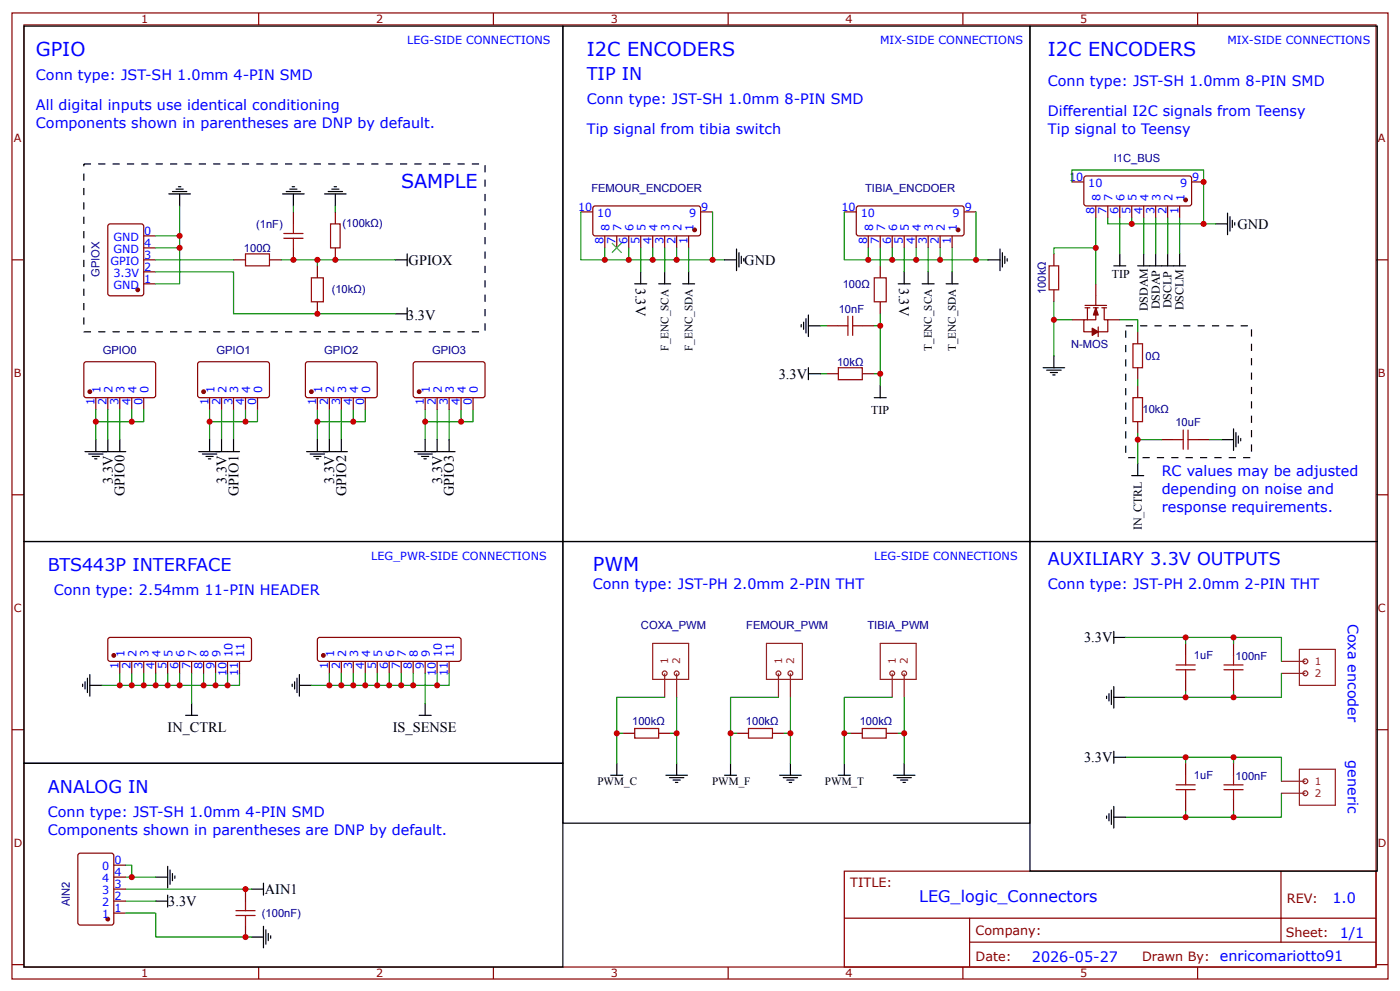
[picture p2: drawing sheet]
<svg xmlns="http://www.w3.org/2000/svg" width="309mm" height="219mm" viewBox="0 0 309 219" stroke-linecap="round" stroke-linejoin="round" font-family="sans-serif">
<g fill="none" stroke="#800" stroke-width=".26">
<path d="M2.6 2.9h304.1v213.2h-304.1zM5.3 5.5h298.7v208h-298.7zM57.1 2.9v2.6M109 2.9v2.6M160.9 2.9v2.6M212.7 2.9v2.6M264.6 2.9v2.6M239.5 39.1l.5-.3h22.7l.5 .3 .1 .3v5.5l-.3 .5-.3 .1h-22.7l-.3-.1-.3-.5zM2.6 57.4h2.7M24.1 49.5l7.1-.1 .5 .3v15.1l-.2 .4-7.2 .1-.4-.3-.1-15zM31.7 57.4h2.7M31.7 54.7h2.7"/>
<path d="M31.7 52.1h2.7M51.6 57.4h2.6M59.5 57.4h2.7M64.8 46.8v2.6M64.8 54.7v2.7M70.1 58.7v2.6M74.1 46.8v2.6M74.1 54.7v2.7M128.3 46.8h2.7M131 45.7l.5-.2h22.8h.2l.3 .5v5.5l-.3 .5-.2 .1h-22.8l-.3-.1-.2-.5zM133.6 52.1v2.6M136.3 52.1v2.6"/>
<path d="M138.9 52.1v2.6M141.6 52.1v2.6M144.2 52.1v2.6M146.8 52.1v2.6M149.5 52.1v2.6M152.1 52.1v2.6M154.8 46.8h2.6M186.5 46.8h2.7M189.2 45.7l.5-.2h22.8l.4 .2 .1 .3v5.5l-.3 .5-.2 .1h-22.8l-.3-.1-.2-.5zM191.8 52.1v2.6M194.5 52.1v2.6M194.5 58.7v2.6"/>
<path d="M197.1 52.1v2.6M199.8 52.1v2.6M202.4 52.1v2.6M205.1 52.1v2.6M207.7 52.1v2.6M210.3 52.1v2.6M213 46.8h2.6M232.8 56v2.7M236.8 40.2h2.6M242.1 45.5v2.6M244.7 45.5v2.6M247.4 45.5v2.6"/>
<path d="M250 45.5v2.6M252.7 45.5v2.6M255.3 45.5v2.6M258 45.5v2.6M260.6 45.5v2.6M263.3 40.2h2.6M304 57.4h2.7M31.7 62.7h2.7M31.7 60h2.7M43.9 79.9h15.4l.2 .5v7.1l-.5 .3-15.1-.1-.2-.4v-6.9zM67.7 79.9h15.4l.2 .5v7.1l-.5 .3-15.1-.1-.2-.4v-6.9zM70.1 66.6v2.7"/>
<path d="M182.6 71.9h2.6M190.5 71.9h2.6M194.5 66.6v2.7M232.8 64v2.6M236.8 70.6h2.6M239.7 67.4h4.8M239.7 67.9h1.1M240.2 67.9v2.7M241.6 67.9h1M242.1 67.9v2.7h-2.7v2.6h1.9M242.1 62.7v4.7M242.6 72.2v2.1"/>
<path d="M243.4 67.9h1.1M243.9 67.9v2.7h.8v2.6h-2.1M244.7 70.6h2.7M251.4 73.2v2.7M18.6 80.1l.4-.2h15.1l.3 .5-.1 7.1-.4 .3-15.1-.1-.3-.4zM21.2 87.8v2.6M23.8 87.8v2.6M26.5 87.8v2.6M29.1 87.8v2.6M31.7 87.8v2.6M46.3 87.8v2.6M48.9 87.8v2.6"/>
<path d="M51.6 87.8v2.6M54.2 87.8v2.6M56.9 87.8v2.6M70.1 87.8v2.6M72.8 87.8v2.6M75.4 87.8v2.6M78.1 87.8v2.6M80.7 87.8v2.6M91.4 80.1l.4-.2h15.1l.3 .5-.1 7.1-.5 .3-15.1-.1-.2-.4zM93.9 87.8v2.6M96.6 87.8v2.6M99.2 87.8v2.6"/>
<path d="M101.9 87.8v2.6M104.5 87.8v2.6M182.6 82.5h2.6M190.5 82.5h2.6M251.4 81.2v2.6M251.4 85.1v2.7M251.4 93.1v2.6M256.6 97h2.7M264.6 97h2.6M2.6 109.2h2.7M304 109.2h2.7M24.1 140.8l30.9-.1 .5 .3 .1 .2v4.3l-.3 .4-.3 .1h-30.7l-.2-.1-.3-.4v-4.3z"/>
<path d="M26.5 146v2.6M29.1 146v2.6M31.7 146v2.6M34.4 146v2.6M37 146v2.6M39.7 146v2.6M42.3 146v2.6M45 146v2.6M47.6 146v2.6M50.3 146v2.6M52.9 146v2.6M70.2 141l.4-.3h30.7l.5 .3 .1 .2v4.3l-.3 .4-.3 .1h-30.7l-.2-.1-.3-.4z"/>
<path d="M72.8 146v2.6M75.4 146v2.6M78.1 146v2.6M80.7 146v2.6M83.3 146v2.6M86 146v2.6M88.6 146v2.6M91.3 146v2.6M93.9 146v2.6M96.6 146v2.6M99.2 146v2.6M261.9 142v2.7"/>
<path d="M261.9 150v2.6M272.5 142v2.7M272.5 150v2.6M2.6 161.1h2.7M137.6 161.9h2.6M145.5 161.9h2.7M162.7 161.9h2.7M170.7 161.9h2.6M187.9 161.9h2.6M195.8 161.9h2.6M261.9 168.5v2.6M261.9 176.4v2.7"/>
<path d="M272.5 168.5v2.6M272.5 176.4v2.7M304 161.1h2.7M17.5 188.4l7.1-.1 .5 .3v15.1l-.2 .4-7.2 .1-.4-.3-.1-15zM25.1 198.9h2.7M25.1 196.3h2.7M25.1 193.6h2.7M25.1 191h2.7M54.2 196.3v2.6M186.5 192.3h117.5v21.2h-117.5zM283 192.3v15.7M2.6 212.9h2.7"/>
<path d="M25.1 201.6h2.7M54.2 204.2v2.7M57.1 213.5v2.6M109 213.5v2.6M160.9 213.5v2.6M186.6 202.7h117.3M212.7 213.5v2.6M214.2 208h89.7M214.2 202.7v10.6M264.6 213.5v2.6M304 212.9h2.7"/>
</g>
<g fill="#800" stroke="#800" stroke-width=".26">
<path d="M242.1 67.9l.5 1.6h-1z"/>
<path d="M241.3 72.4l1.3 .8-1.3 .8z"/>
<circle cx="211.7" cy="50.7" r=".4"/>
<circle cx="261.9" cy="44.1" r=".4"/>
<circle cx="153.5" cy="50.7" r=".4"/>
<circle cx="19.8" cy="86.5" r=".4"/>
<circle cx="30.4" cy="64" r=".4"/>
<circle cx="23.8" cy="202.9" r=".4"/>
<circle cx="25.1" cy="144.7" r=".4"/>
<circle cx="71.4" cy="144.7" r=".4"/>
<circle cx="45" cy="86.5" r=".4"/>
<circle cx="68.8" cy="86.5" r=".4"/>
<circle cx="92.6" cy="86.5" r=".4"/>
</g>
<g fill="none" stroke="#000" stroke-width=".26">
<path d="M5.3 5.8h119.1v113.7h-119.1zM124.4 5.8h103.1v113.7h-103.1zM227.5 5.8h76.8v113.7h-76.8zM37.3 42.8h4.8M38.1 42.3h3.2M38.9 41.8h1.6M39.4 41.2h.6M39.7 42.8v2.7M62.4 42.8h4.8M63.2 42.3h3.2M64 41.8h1.6M64.6 41.2h.5"/>
<path d="M64.8 42.8v2.7M71.7 42.8h4.8M72.5 42.3h3.2M73.3 41.8h1.6M73.8 41.2h.5M74.1 42.8v2.7M87.3 57.4h2.7M90 56v2.7M160.1 57.4h2.6M162.7 55v4.7M163.2 55.8v3.1M163.8 56.6v1.6"/>
<path d="M164.3 57.1v.5M218.3 57.4h2.6M220.9 55v4.7M221.5 55.8v3.1M222 56.6v1.6M222.5 57.1v.5M246.1 58.7h2.6M247.4 56v2.7M251.4 58.7h10.5M252.7 56v2.7M255.3 56v2.7M258 56v2.7"/>
<path d="M260.6 56v2.7M268.6 49.4h2.6M271.2 47v4.8M271.7 47.8v3.2M272.3 48.6v1.6M272.8 49.2v.5M87.3 69.3h2.7M90 67.9v2.7M140.2 62.7h2.7M141.6 60v2.7M145.5 62.7h2.7M146.8 60v2.7"/>
<path d="M150.8 62.7h2.7M152.1 60v2.7M177 71.6v.6M177.5 71.1v1.6M178.1 70.3v3.2M178.6 69.5v4.8M178.6 71.9h2.6M198.4 62.7h2.7M199.8 60v2.7M203.7 62.7h2.7M205.1 60v2.7M209 62.7h2.7"/>
<path d="M210.3 60v2.7M232.8 78.5v2.7M18.8 99.7h9M21.2 97v2.7M23.8 97v2.7M26.5 97v2.7M43.9 99.7h9M46.3 97v2.7M48.9 97v2.7M51.6 97v2.7M67.7 99.7h9M70.1 97v2.7"/>
<path d="M72.8 97v2.7M75.4 97v2.7M91.5 99.7h9M93.9 97v2.7M96.6 97v2.7M99.2 97v2.7M178.6 82.5h2.6M178.6 81.2v2.6M193.1 87.8h2.7M194.5 85.1v2.7M230.5 81.2h4.7M231.2 81.7h3.2"/>
<path d="M232 82.2h1.6M232.6 82.8h.5M269.9 97h2.6M272.5 94.7v4.7M273 95.5v3.1M273.6 96.3v1.5M274.1 96.8v.5M5.3 119.5h119.1v49h-119.1zM19.6 100.2h3.2M20.4 100.8h1.6M20.9 101.3h.5M44.7 100.2h3.2"/>
<path d="M45.5 100.8h1.6M46 101.3h.6M68.5 100.2h3.2M69.3 100.8h1.6M69.8 101.3h.6M92.3 100.2h3.2M93.1 100.8h1.6M93.7 101.3h.5M124.4 119.5h103.1v62.2h-103.1zM227.5 119.5h76.8v72.8h-76.8zM250 105h2.7M251.4 102.3v2.7"/>
<path d="M246.1 139.4v2.6M18.3 151v.6M18.8 150.5v1.6M19.3 149.7v3.2M19.8 151.3h2.7M19.8 148.9v4.8M41 157.9h2.7M42.3 155.3v2.6M64.6 151v.6M65.1 150.5v1.6M65.6 149.7v3.2M66.1 151.3h2.7"/>
<path d="M66.1 148.9v4.8M92.6 157.9h2.6M93.9 155.3v2.6M244.5 153.7v.5M245 153.1v1.6M245.5 152.3v3.2M246.1 140.7h2.6M246.1 151.6v4.7M246.1 153.9h2.6M5.3 168.5h119.1v45h-119.1zM134.9 171.1h2.7M136.3 168.5v2.6"/>
<path d="M147.1 171.1h4.8M147.9 171.7h3.2M148.7 172.2h1.6M149.2 172.7h.6M149.5 168.5v2.6M160.1 171.1h2.6M161.4 168.5v2.6M172.2 171.1h4.8M173 171.7h3.2M173.8 172.2h1.6M174.4 172.7h.5M174.6 168.5v2.6"/>
<path d="M185.2 171.1h2.7M186.5 168.5v2.6M197.4 171.1h4.7M198.2 171.7h3.1M199 172.2h1.6M199.5 172.7h.5M199.8 168.5v2.6M245 179.6v1.6M245.5 178.8v3.2M246.1 165.8v2.7M246.1 178v4.8M246.1 167.2h2.6"/>
<path d="M34.4 193.6h2.6M34.4 198.9h2.6M37 191.2v4.8M37 197.6v2.6M37.6 192v3.2M38.1 192.8v1.6M38.6 193.4v.5M55.6 196.3h2.6M58.2 194.9v2.7M244.5 180.1v.6M246.1 180.4h2.6M55.6 206.9h2.6"/>
<path d="M58.2 204.5v4.7M58.7 205.3v3.1M59.3 206.1v1.5M59.8 206.6v.5"/>
</g>
<g fill="none" stroke="#080" stroke-width=".26">
<path d="M34.4 57.4h17.2M34.4 52.1h5.3M34.4 54.7h5.3M39.7 45.5v17.2h-5.3M62.2 57.4h25.1M64.8 45.5v1.3M70.1 57.4v1.3M74.1 45.5v1.3M128.3 46.8v10.6h5.3M133.6 54.7v2.7h26.5M138.9 54.7v2.7M141.6 54.7v5.3"/>
<path d="M144.2 54.7v2.7M146.8 54.7v5.3M149.5 54.7v2.7M152.1 54.7v5.3M157.4 46.8v10.6M186.5 46.8v10.6h5.3M191.8 54.7v2.7h26.5M194.5 54.7v4M197.1 54.7v2.7M199.8 54.7v5.3M202.4 54.7v2.7M205.1 54.7v5.3"/>
<path d="M207.7 54.7v2.7M210.3 54.7v5.3M215.6 46.8v10.6M236.8 40.2v-2.7h29.1v11.9M242.1 54.7h-9.3v1.3M242.1 48.1v14.6M244.7 48.1v1.3h23.9M247.4 48.1v7.9M250 48.1v1.3M252.7 48.1v7.9M255.3 48.1v7.9M258 48.1v7.9"/>
<path d="M260.6 48.1v7.9M34.4 60h17.2v9.3h35.7M181.2 71.9h1.4M193.1 71.9h1.4M194.5 69.3v15.8M232.8 66.6v4M236.8 70.6h-4v7.9M247.4 70.6h4v2.6M21.2 90.4v6.6M23.8 90.4v6.6M26.5 90.4v6.6M29.1 90.4v2.7"/>
<path d="M31.7 90.4v2.7h-10.5M46.3 90.4v6.6M48.9 90.4v6.6M51.6 90.4v6.6M54.2 90.4v2.7M56.9 90.4v2.7h-10.6M70.1 90.4v6.6M72.8 90.4v6.6M75.4 90.4v6.6M78.1 90.4v2.7M80.7 90.4v2.7h-10.6M93.9 90.4v6.6"/>
<path d="M96.6 90.4v6.6M99.2 90.4v6.6M101.9 90.4v2.7M104.5 90.4v2.7h-10.6M181.2 82.5h1.4M193.1 82.5h1.4M251.4 83.8v1.3M251.4 95.7v6.6M251.4 97h5.2M267.2 97h2.7M26.5 148.6v2.7M29.1 148.6v2.7"/>
<path d="M31.7 148.6v2.7M34.4 148.6v2.7M37 148.6v2.7M39.7 148.6v2.7M42.3 148.6v6.7M45 148.6v2.7M47.6 148.6v2.7M50.3 148.6v2.7M52.9 148.6v2.7h-30.4M72.8 148.6v2.7M75.4 148.6v2.7M78.1 148.6v2.7"/>
<path d="M80.7 148.6v2.7M83.3 148.6v2.7M86 148.6v2.7M88.6 148.6v2.7M91.3 148.6v2.7M93.9 148.6v6.7M96.6 148.6v2.7M99.2 148.6v2.7h-30.4M146.8 153.9h-10.5v14.6M149.5 153.9v14.6M172 153.9h-10.6v14.6M174.6 153.9v14.6"/>
<path d="M197.1 153.9h-10.6v14.6M199.8 153.9v14.6M248.7 140.7h34.4v5.3M261.9 140.7v1.3M261.9 152.6v1.3M272.5 140.7v1.3M272.5 152.6v1.3M283.1 148.6v5.3h-34.4M136.3 161.9h1.3M148.2 161.9h1.3M161.4 161.9h1.3M173.3 161.9h1.3"/>
<path d="M186.5 161.9h1.4M198.4 161.9h1.4M248.7 167.2h34.4v5.3M261.9 167.2v1.3M261.9 179.1v1.3M272.5 167.2v1.3M272.5 179.1v1.3M283.1 175.1v5.3h-34.4M27.8 191h1.3v2.6M27.8 193.6h6.6M27.8 196.3h27.8M27.8 198.9h6.6"/>
<path d="M27.8 201.6h6.6v5.3h21.2"/>
</g>
<g fill="none" stroke="#a00000" stroke-width=".26">
<path d="M54.2 56h5.3v2.7h-5.3zM62.7 52.6h4.2M62.7 51.5h4.2M64.8 49.4v2.1M64.8 52.6v2.1M73 49.4h2.1v5.3h-2.1zM231.8 58.7h2.1v5.3h-2.1zM68.8 61.3h2.6v5.3h-2.6zM185.2 71.9h2.1M187.3 69.8v4.2M188.4 69.8v4.2M188.4 71.9h2.1"/>
<path d="M193.1 61.3h2.7v5.3h-2.7zM250.3 75.9h2.1v5.3h-2.1zM185.2 81.2h5.3v2.6h-5.3zM250.3 87.8h2.1v5.3h-2.1zM259.3 97h2.1M261.4 94.9v4.3M262.5 97h2.1M262.5 94.9v4.3M259.8 146.8h4.3M259.8 147.8h4.3M261.9 144.7v2.1M261.9 147.8v2.2"/>
<path d="M270.4 146.8h4.2M270.4 147.8h4.2M272.5 144.7v2.1M272.5 147.8v2.2M140.2 160.8h5.3v2.1h-5.3zM165.4 160.8h5.3v2.1h-5.3zM190.5 160.8h5.3v2.1h-5.3zM259.8 174.3h4.3M259.8 173.2h4.3M261.9 171.1v2.1M261.9 174.3v2.1M270.4 174.3h4.2"/>
<path d="M270.4 173.2h4.2M272.5 171.1v2.1M272.5 174.3v2.1M54.2 198.9v2.1M52.1 202.1h4.3M52.1 201h4.3M54.2 202.1v2.1"/>
</g>
<g fill="none" stroke="#8d2323" stroke-width=".26">
<path d="M144.2 142h7.9v8h-7.9zM146.8 148.6v5.3M149.5 148.6v5.3M169.3 142h8v8h-8zM172 148.6v5.3M174.6 148.6v5.3M194.5 142h7.9v8h-7.9zM197.1 148.6v5.3M199.8 148.6v5.3M283.1 146h5.3M283.1 148.6h5.3M287.1 143.4h7.9v7.9h-7.9z"/>
<path d="M283.1 172.5h5.3M283.1 175.1h5.3M287.1 169.8h7.9v7.9h-7.9z"/>
<circle cx="146.8" cy="148.6" r=".53"/>
<circle cx="149.5" cy="148.6" r=".53"/>
<circle cx="172" cy="148.6" r=".53"/>
<circle cx="174.6" cy="148.6" r=".53"/>
<circle cx="197.1" cy="148.6" r=".53"/>
<circle cx="199.8" cy="148.6" r=".53"/>
<circle cx="288.4" cy="146" r=".53"/>
<circle cx="288.4" cy="148.6" r=".53"/>
<circle cx="288.4" cy="175.1" r=".53"/>
<circle cx="288.4" cy="172.5" r=".53"/>
</g>
<path d="M135.2 55.8l2.1-2.1zM135.2 53.7l2.1 2.1z" fill="#000" stroke="#3c3" stroke-width=".26"/>
<path d="M18.5 36.2h88.7v37h-88.7zM248.7 71.9h27.8v29.1h-27.8z" fill="none" stroke="#000" stroke-width=".26" stroke-dasharray="1.6 1.6" stroke-linecap="butt"/>
<g fill="#c00">
<circle cx="197.1" cy="57.4" r=".66"/>
<circle cx="202.4" cy="57.4" r=".66"/>
<circle cx="207.7" cy="57.4" r=".66"/>
<circle cx="149.5" cy="57.4" r=".66"/>
<circle cx="144.2" cy="57.4" r=".66"/>
<circle cx="138.9" cy="57.4" r=".66"/>
<circle cx="54.2" cy="196.3" r=".66"/>
<circle cx="54.2" cy="206.9" r=".66"/>
<circle cx="50.3" cy="151.3" r=".66"/>
<circle cx="45" cy="151.3" r=".66"/>
<circle cx="37" cy="151.3" r=".66"/>
<circle cx="34.4" cy="151.3" r=".66"/>
<circle cx="29.1" cy="151.3" r=".66"/>
<circle cx="26.5" cy="151.3" r=".66"/>
<circle cx="47.6" cy="151.3" r=".66"/>
<circle cx="39.7" cy="151.3" r=".66"/>
<circle cx="31.7" cy="151.3" r=".66"/>
<circle cx="96.6" cy="151.3" r=".66"/>
<circle cx="91.3" cy="151.3" r=".66"/>
<circle cx="88.6" cy="151.3" r=".66"/>
<circle cx="86" cy="151.3" r=".66"/>
<circle cx="83.3" cy="151.3" r=".66"/>
<circle cx="80.7" cy="151.3" r=".66"/>
<circle cx="78.1" cy="151.3" r=".66"/>
<circle cx="75.4" cy="151.3" r=".66"/>
<circle cx="72.8" cy="151.3" r=".66"/>
<circle cx="250" cy="49.4" r=".66"/>
<circle cx="265.9" cy="49.4" r=".66"/>
<circle cx="265.9" cy="40.2" r=".66"/>
<circle cx="215.6" cy="57.4" r=".66"/>
<circle cx="133.6" cy="57.4" r=".66"/>
<circle cx="157.4" cy="57.4" r=".66"/>
<circle cx="29.1" cy="193.6" r=".66"/>
<circle cx="136.3" cy="161.9" r=".66"/>
<circle cx="149.5" cy="161.9" r=".66"/>
<circle cx="161.4" cy="161.9" r=".66"/>
<circle cx="174.6" cy="161.9" r=".66"/>
<circle cx="186.5" cy="161.9" r=".66"/>
<circle cx="199.8" cy="161.9" r=".66"/>
<circle cx="232.8" cy="70.6" r=".66"/>
<circle cx="242.1" cy="54.7" r=".66"/>
<circle cx="74.1" cy="57.4" r=".66"/>
<circle cx="64.8" cy="57.4" r=".66"/>
<circle cx="70.1" cy="57.4" r=".66"/>
<circle cx="70.1" cy="69.3" r=".66"/>
<circle cx="39.7" cy="52.1" r=".66"/>
<circle cx="39.7" cy="54.7" r=".66"/>
<circle cx="101.9" cy="93.1" r=".66"/>
<circle cx="70.1" cy="93.1" r=".66"/>
<circle cx="78.1" cy="93.1" r=".66"/>
<circle cx="21.2" cy="93.1" r=".66"/>
<circle cx="29.1" cy="93.1" r=".66"/>
<circle cx="46.3" cy="93.1" r=".66"/>
<circle cx="54.2" cy="93.1" r=".66"/>
<circle cx="93.9" cy="93.1" r=".66"/>
<circle cx="191.8" cy="57.4" r=".66"/>
<circle cx="194.5" cy="71.9" r=".66"/>
<circle cx="194.5" cy="82.5" r=".66"/>
<circle cx="251.4" cy="97" r=".66"/>
<circle cx="261.9" cy="140.7" r=".66"/>
<circle cx="272.5" cy="140.7" r=".66"/>
<circle cx="261.9" cy="153.9" r=".66"/>
<circle cx="272.5" cy="153.9" r=".66"/>
<circle cx="272.5" cy="180.4" r=".66"/>
<circle cx="261.9" cy="180.4" r=".66"/>
<circle cx="272.5" cy="167.2" r=".66"/>
<circle cx="261.9" cy="167.2" r=".66"/>
</g>
<g font-size="4.2" fill="#00f">
<text x="7.9" y="12.4">GPIO</text>
<text x="129.6" y="12.4">I2C ENCODERS</text>
<text x="231.5" y="12.4">I2C ENCODERS</text>
<text x="88.6" y="41.5">SAMPLE</text>
<text x="131" y="126.2">PWM</text>
</g>
<g font-size="3.9" fill="#00f">
<text x="129.6" y="17.7">TIP IN</text>
<text x="231.5" y="124.8">AUXILIARY 3.3V OUTPUTS</text>
<text x="10.6" y="126.2">BTS443P INTERFACE</text>
<text x="10.6" y="175.1">ANALOG IN</text>
</g>
<text font-size="3.5" fill="#00f" x="203.1" y="199.1">LEG_logic_Connectors</text>
<g font-size="3.2" fill="#00f">
<text x="7.9" y="17.7">Conn type: JST-SH 1.0mm 4-PIN SMD</text>
<text x="129.6" y="23">Conn type: JST-SH 1.0mm 8-PIN SMD</text>
<text x="231.5" y="19">Conn type: JST-SH 1.0mm 8-PIN SMD</text>
<text x="7.9" y="24.3">All digital inputs use identical conditioning</text>
<text x="7.9" y="28.3">Components shown in parentheses are DNP by default.</text>
<text x="129.6" y="29.6">Tip signal from tibia switch</text>
<text x="231.5" y="25.6">Differential I2C signals from Teensy</text>
<text x="231.5" y="29.6">Tip signal to Teensy</text>
<text x="256.6" y="105">RC values may be adjusted</text>
<text x="256.6" y="109">depending on noise and</text>
<text x="256.6" y="112.9">response requirements.</text>
<text x="11.9" y="131.4">Conn type: 2.54mm 11-PIN HEADER</text>
<text x="131" y="130.1">Conn type: JST-PH 2.0mm 2-PIN THT</text>
<text x="231.5" y="130.1">Conn type: JST-PH 2.0mm 2-PIN THT</text>
<text x="297.8" y="137.7" transform="rotate(90 297.8 137.7)">Coxa encoder</text>
<text x="297.8" y="167.9" transform="rotate(90 297.8 167.9)">generic</text>
<text x="10.6" y="180.4">Conn type: JST-SH 1.0mm 4-PIN SMD</text>
<text x="10.6" y="184.4">Components shown in parentheses are DNP by default.</text>
<text x="294.4" y="199.2">1.0</text>
<text x="296" y="207">1/1</text>
<text x="228" y="212.3">2026-05-27</text>
<text x="269.5" y="212.2">enricomariotto91</text>
</g>
<g font-size="3.2">
<text x="273.4" y="50.6">GND</text>
<text x="90.3" y="58.4">GPIOX</text>
<text x="164.4" y="58.4">GND</text>
<text x="140.5" y="63.5" transform="rotate(90 140.5 63.5)">3.3V</text>
<text x="198.7" y="63.5" transform="rotate(90 198.7 63.5)">3.3V</text>
<text x="90" y="70.6">3.3V</text>
<text x="172" y="83.7">3.3V</text>
<text x="24.9" y="106.8" transform="rotate(-90 24.9 106.8)">3.3V</text>
<text x="50" y="106.8" transform="rotate(-90 50 106.8)">3.3V</text>
<text x="73.8" y="106.8" transform="rotate(-90 73.8 106.8)">3.3V</text>
<text x="97.7" y="106.8" transform="rotate(-90 97.7 106.8)">3.3V</text>
<text x="27.5" y="109.5" transform="rotate(-90 27.5 109.5)">GPIO0</text>
<text x="52.7" y="109.5" transform="rotate(-90 52.7 109.5)">GPIO1</text>
<text x="76.5" y="109.5" transform="rotate(-90 76.5 109.5)">GPIO2</text>
<text x="100.3" y="109.5" transform="rotate(-90 100.3 109.5)">GPIO3</text>
<text x="239.5" y="141.7">3.3V</text>
<text x="37" y="161.5">IN_CTRL</text>
<text x="86.8" y="161.6">IS_SENSE</text>
<text x="239.5" y="168.2">3.3V</text>
<text x="58.5" y="197.3">AIN1</text>
<text x="37.2" y="200">3.3V</text>
</g>
<g font-size="2.8" fill="#800">
<text x="187.9" y="195.7">TITLE:</text>
<text x="284.3" y="199.2">REV:</text>
<text x="215.5" y="206.4">Company:</text>
<text x="284.1" y="206.9">Sheet:</text>
<text x="215.5" y="212.1">Date:</text>
<text x="252.3" y="212.2">Drawn By:</text>
</g>
<g font-size="2.6">
<text x="245.6" y="61.3">TIP</text>
<text x="253.6" y="68.8" transform="rotate(-90 253.6 68.8)">DSDAM</text>
<text x="256.2" y="68.3" transform="rotate(-90 256.2 68.3)">DSDAP</text>
<text x="258.8" y="68.1" transform="rotate(-90 258.8 68.1)">DSCLP</text>
<text x="261.5" y="68.5" transform="rotate(-90 261.5 68.5)">DSCLM</text>
<text x="192.5" y="91.3">TIP</text>
<text x="252.3" y="117.1" transform="rotate(-90 252.3 117.1)">IN_CTRL</text>
</g>
<g font-size="2.5" fill="#800">
<text x="31.2" y="5.1">1</text>
<text x="83.1" y="5.1">2</text>
<text x="134.9" y="5.1">3</text>
<text x="186.8" y="5.1">4</text>
<text x="238.7" y="5.1">5</text>
<text x="3" y="31.4">A</text>
<text x="304.4" y="31.4">A</text>
<text x="3" y="83.3">B</text>
<text x="304.4" y="83.3">B</text>
<text x="3" y="135.1">C</text>
<text x="304.4" y="135.1">C</text>
<text x="3" y="187">D</text>
<text x="304.4" y="187">D</text>
<text x="31.2" y="215.7">1</text>
<text x="83.1" y="215.7">2</text>
<text x="134.9" y="215.7">3</text>
<text x="186.8" y="215.7">4</text>
<text x="238.7" y="215.7">5</text>
</g>
<g font-size="2.5" fill="#00f">
<text x="90" y="9.7">LEG-SIDE CONNECTIONS</text>
<text x="194.5" y="9.7">MIX-SIDE CONNECTIONS</text>
<text x="271.2" y="9.7">MIX-SIDE CONNECTIONS</text>
<text x="236.2" y="39.9">10</text>
<text x="240.4" y="41.2">10</text>
<text x="260.7" y="41.2">9</text>
<text x="263.4" y="39.9">9</text>
<text x="127.7" y="46.5">10</text>
<text x="131.9" y="47.8">10</text>
<text x="152.2" y="47.8">9</text>
<text x="154.9" y="46.5">9</text>
<text x="185.9" y="46.5">10</text>
<text x="190.2" y="47.8">10</text>
<text x="210.4" y="47.8">9</text>
<text x="213.1" y="46.5">9</text>
<text x="241.8" y="47.2" transform="rotate(-90 241.8 47.2)">8</text>
<text x="243.2" y="44.5" transform="rotate(-90 243.2 44.5)">8</text>
<text x="244.5" y="47.2" transform="rotate(-90 244.5 47.2)">7</text>
<text x="245.8" y="44.5" transform="rotate(-90 245.8 44.5)">7</text>
<text x="247.1" y="47.2" transform="rotate(-90 247.1 47.2)">6</text>
<text x="248.4" y="44.5" transform="rotate(-90 248.4 44.5)">6</text>
<text x="249.8" y="47.2" transform="rotate(-90 249.8 47.2)">5</text>
<text x="251.1" y="44.5" transform="rotate(-90 251.1 44.5)">5</text>
<text x="252.4" y="47.2" transform="rotate(-90 252.4 47.2)">4</text>
<text x="253.7" y="44.5" transform="rotate(-90 253.7 44.5)">4</text>
<text x="255.1" y="47.2" transform="rotate(-90 255.1 47.2)">3</text>
<text x="256.4" y="44.5" transform="rotate(-90 256.4 44.5)">3</text>
<text x="257.7" y="47.2" transform="rotate(-90 257.7 47.2)">2</text>
<text x="259" y="44.5" transform="rotate(-90 259 44.5)">2</text>
<text x="260.3" y="47.2" transform="rotate(-90 260.3 47.2)">1</text>
<text x="261.7" y="44.5" transform="rotate(-90 261.7 44.5)">1</text>
<text x="25.1" y="53.1">GND</text>
<text x="31.9" y="51.8">0</text>
<text x="133.3" y="53.8" transform="rotate(-90 133.3 53.8)">8</text>
<text x="134.7" y="51.1" transform="rotate(-90 134.7 51.1)">8</text>
<text x="136" y="53.8" transform="rotate(-90 136 53.8)">7</text>
<text x="137.3" y="51.1" transform="rotate(-90 137.3 51.1)">7</text>
<text x="138.6" y="53.8" transform="rotate(-90 138.6 53.8)">6</text>
<text x="140" y="51.1" transform="rotate(-90 140 51.1)">6</text>
<text x="141.3" y="53.8" transform="rotate(-90 141.3 53.8)">5</text>
<text x="142.6" y="51.1" transform="rotate(-90 142.6 51.1)">5</text>
<text x="143.9" y="53.8" transform="rotate(-90 143.9 53.8)">4</text>
<text x="145.3" y="51.1" transform="rotate(-90 145.3 51.1)">4</text>
<text x="146.6" y="53.8" transform="rotate(-90 146.6 53.8)">3</text>
<text x="147.9" y="51.1" transform="rotate(-90 147.9 51.1)">3</text>
<text x="149.2" y="53.8" transform="rotate(-90 149.2 53.8)">2</text>
<text x="150.5" y="51.1" transform="rotate(-90 150.5 51.1)">2</text>
<text x="151.9" y="53.8" transform="rotate(-90 151.9 53.8)">1</text>
<text x="153.2" y="51.1" transform="rotate(-90 153.2 51.1)">1</text>
<text x="191.6" y="53.8" transform="rotate(-90 191.6 53.8)">8</text>
<text x="192.9" y="51.1" transform="rotate(-90 192.9 51.1)">8</text>
<text x="194.2" y="53.8" transform="rotate(-90 194.2 53.8)">7</text>
<text x="195.5" y="51.1" transform="rotate(-90 195.5 51.1)">7</text>
<text x="196.8" y="53.8" transform="rotate(-90 196.8 53.8)">6</text>
<text x="198.2" y="51.1" transform="rotate(-90 198.2 51.1)">6</text>
<text x="199.5" y="53.8" transform="rotate(-90 199.5 53.8)">5</text>
<text x="200.8" y="51.1" transform="rotate(-90 200.8 51.1)">5</text>
<text x="202.1" y="53.8" transform="rotate(-90 202.1 53.8)">4</text>
<text x="203.5" y="51.1" transform="rotate(-90 203.5 51.1)">4</text>
<text x="204.8" y="53.8" transform="rotate(-90 204.8 53.8)">3</text>
<text x="206.1" y="51.1" transform="rotate(-90 206.1 51.1)">3</text>
<text x="207.4" y="53.8" transform="rotate(-90 207.4 53.8)">2</text>
<text x="208.8" y="51.1" transform="rotate(-90 208.8 51.1)">2</text>
<text x="210.1" y="53.8" transform="rotate(-90 210.1 53.8)">1</text>
<text x="211.4" y="51.1" transform="rotate(-90 211.4 51.1)">1</text>
<text x="24.4" y="58.4">GPIO</text>
<text x="25.1" y="55.8">GND</text>
<text x="31.9" y="59.7">2</text>
<text x="31.9" y="57.1">3</text>
<text x="31.9" y="54.5">4</text>
<text x="25" y="61.1">3.3V</text>
<text x="25.1" y="63.7">GND</text>
<text x="31.9" y="62.4">1</text>
<text x="20.9" y="89.5" transform="rotate(-90 20.9 89.5)">1</text>
<text x="22.2" y="86.8" transform="rotate(-90 22.2 86.8)">1</text>
<text x="23.5" y="89.5" transform="rotate(-90 23.5 89.5)">2</text>
<text x="24.9" y="86.8" transform="rotate(-90 24.9 86.8)">2</text>
<text x="26.2" y="89.5" transform="rotate(-90 26.2 89.5)">3</text>
<text x="27.5" y="86.8" transform="rotate(-90 27.5 86.8)">3</text>
<text x="28.8" y="89.5" transform="rotate(-90 28.8 89.5)">4</text>
<text x="30.2" y="86.8" transform="rotate(-90 30.2 86.8)">4</text>
<text x="31.5" y="89.5" transform="rotate(-90 31.5 89.5)">0</text>
<text x="32.8" y="86.8" transform="rotate(-90 32.8 86.8)">0</text>
<text x="46" y="89.5" transform="rotate(-90 46 89.5)">1</text>
<text x="47.4" y="86.8" transform="rotate(-90 47.4 86.8)">1</text>
<text x="48.7" y="89.5" transform="rotate(-90 48.7 89.5)">2</text>
<text x="50" y="86.8" transform="rotate(-90 50 86.8)">2</text>
<text x="51.3" y="89.5" transform="rotate(-90 51.3 89.5)">3</text>
<text x="52.7" y="86.8" transform="rotate(-90 52.7 86.8)">3</text>
<text x="54" y="89.5" transform="rotate(-90 54 89.5)">4</text>
<text x="55.3" y="86.8" transform="rotate(-90 55.3 86.8)">4</text>
<text x="56.6" y="89.5" transform="rotate(-90 56.6 89.5)">0</text>
<text x="57.9" y="86.8" transform="rotate(-90 57.9 86.8)">0</text>
<text x="69.8" y="89.5" transform="rotate(-90 69.8 89.5)">1</text>
<text x="71.2" y="86.8" transform="rotate(-90 71.2 86.8)">1</text>
<text x="72.5" y="89.5" transform="rotate(-90 72.5 89.5)">2</text>
<text x="73.8" y="86.8" transform="rotate(-90 73.8 86.8)">2</text>
<text x="75.1" y="89.5" transform="rotate(-90 75.1 89.5)">3</text>
<text x="76.5" y="86.8" transform="rotate(-90 76.5 86.8)">3</text>
<text x="77.8" y="89.5" transform="rotate(-90 77.8 89.5)">4</text>
<text x="79.1" y="86.8" transform="rotate(-90 79.1 86.8)">4</text>
<text x="80.4" y="89.5" transform="rotate(-90 80.4 89.5)">0</text>
<text x="81.8" y="86.8" transform="rotate(-90 81.8 86.8)">0</text>
<text x="93.7" y="89.5" transform="rotate(-90 93.7 89.5)">1</text>
<text x="95" y="86.8" transform="rotate(-90 95 86.8)">1</text>
<text x="96.3" y="89.5" transform="rotate(-90 96.3 89.5)">2</text>
<text x="97.6" y="86.8" transform="rotate(-90 97.6 86.8)">2</text>
<text x="99" y="89.5" transform="rotate(-90 99 89.5)">3</text>
<text x="100.3" y="86.8" transform="rotate(-90 100.3 86.8)">3</text>
<text x="101.6" y="89.5" transform="rotate(-90 101.6 89.5)">4</text>
<text x="102.9" y="86.8" transform="rotate(-90 102.9 86.8)">4</text>
<text x="104.2" y="89.5" transform="rotate(-90 104.2 89.5)">0</text>
<text x="105.6" y="86.8" transform="rotate(-90 105.6 86.8)">0</text>
<text x="82" y="123.5">LEG_PWR-SIDE CONNECTIONS</text>
<text x="193.1" y="123.5">LEG-SIDE CONNECTIONS</text>
<text x="26.2" y="147.7" transform="rotate(-90 26.2 147.7)">1</text>
<text x="27.5" y="145" transform="rotate(-90 27.5 145)">1</text>
<text x="28.8" y="147.7" transform="rotate(-90 28.8 147.7)">2</text>
<text x="30.2" y="145" transform="rotate(-90 30.2 145)">2</text>
<text x="31.5" y="147.7" transform="rotate(-90 31.5 147.7)">3</text>
<text x="32.8" y="145" transform="rotate(-90 32.8 145)">3</text>
<text x="34.1" y="147.7" transform="rotate(-90 34.1 147.7)">4</text>
<text x="35.5" y="145" transform="rotate(-90 35.5 145)">4</text>
<text x="36.8" y="147.7" transform="rotate(-90 36.8 147.7)">5</text>
<text x="38.1" y="145" transform="rotate(-90 38.1 145)">5</text>
<text x="39.4" y="147.7" transform="rotate(-90 39.4 147.7)">6</text>
<text x="40.7" y="145" transform="rotate(-90 40.7 145)">6</text>
<text x="42.1" y="147.7" transform="rotate(-90 42.1 147.7)">7</text>
<text x="43.4" y="145" transform="rotate(-90 43.4 145)">7</text>
<text x="44.7" y="147.7" transform="rotate(-90 44.7 147.7)">8</text>
<text x="46" y="145" transform="rotate(-90 46 145)">8</text>
<text x="47.4" y="147.7" transform="rotate(-90 47.4 147.7)">9</text>
<text x="48.7" y="145" transform="rotate(-90 48.7 145)">9</text>
<text x="50" y="149.3" transform="rotate(-90 50 149.3)">10</text>
<text x="51.3" y="145" transform="rotate(-90 51.3 145)">10</text>
<text x="52.7" y="149.3" transform="rotate(-90 52.7 149.3)">11</text>
<text x="54" y="145" transform="rotate(-90 54 145)">11</text>
<text x="72.5" y="147.7" transform="rotate(-90 72.5 147.7)">1</text>
<text x="73.8" y="145" transform="rotate(-90 73.8 145)">1</text>
<text x="75.1" y="147.7" transform="rotate(-90 75.1 147.7)">2</text>
<text x="76.5" y="145" transform="rotate(-90 76.5 145)">2</text>
<text x="77.8" y="147.7" transform="rotate(-90 77.8 147.7)">3</text>
<text x="79.1" y="145" transform="rotate(-90 79.1 145)">3</text>
<text x="80.4" y="147.7" transform="rotate(-90 80.4 147.7)">4</text>
<text x="81.8" y="145" transform="rotate(-90 81.8 145)">4</text>
<text x="83.1" y="147.7" transform="rotate(-90 83.1 147.7)">5</text>
<text x="84.4" y="145" transform="rotate(-90 84.4 145)">5</text>
<text x="85.7" y="147.7" transform="rotate(-90 85.7 147.7)">6</text>
<text x="87" y="145" transform="rotate(-90 87 145)">6</text>
<text x="88.4" y="147.7" transform="rotate(-90 88.4 147.7)">7</text>
<text x="89.7" y="145" transform="rotate(-90 89.7 145)">7</text>
<text x="91" y="147.7" transform="rotate(-90 91 147.7)">8</text>
<text x="92.3" y="145" transform="rotate(-90 92.3 145)">8</text>
<text x="93.7" y="147.7" transform="rotate(-90 93.7 147.7)">9</text>
<text x="95" y="145" transform="rotate(-90 95 145)">9</text>
<text x="96.3" y="149.3" transform="rotate(-90 96.3 149.3)">10</text>
<text x="97.6" y="145" transform="rotate(-90 97.6 145)">10</text>
<text x="99" y="149.3" transform="rotate(-90 99 149.3)">11</text>
<text x="100.3" y="145" transform="rotate(-90 100.3 145)">11</text>
<text x="25.3" y="190.7">0</text>
<text x="22.6" y="197.3">3</text>
<text x="22.6" y="194.7">4</text>
<text x="22.6" y="192">0</text>
<text x="25.3" y="196">3</text>
<text x="25.3" y="193.4">4</text>
<text x="22.6" y="202.6">1</text>
<text x="22.6" y="200">2</text>
<text x="25.3" y="201.3">1</text>
<text x="25.3" y="198.6">2</text>
</g>
<g font-size="2.5" fill="#000080">
<text x="246.1" y="35.7">I1C_BUS</text>
<text x="130.7" y="42.3">FEMOUR_ENCDOER</text>
<text x="191.1" y="42.3">TIBIA_ENCDOER</text>
<text x="56.6" y="50.3">(1nF)</text>
<text x="75.7" y="50">(100kΩ)</text>
<text x="53.9" y="55.6">100Ω</text>
<text x="22" y="61.1" transform="rotate(-90 22 61.1)">GPIOX</text>
<text x="73.3" y="64.6">(10kΩ)</text>
<text x="186.2" y="63.5">100Ω</text>
<text x="231" y="64.9" transform="rotate(-90 231 64.9)">100kΩ</text>
<text x="185.3" y="69">10nF</text>
<text x="236.7" y="76.7">N-MOS</text>
<text x="22.7" y="78.1">GPIO0</text>
<text x="47.8" y="78.1">GPIO1</text>
<text x="71.6" y="78.1">GPIO2</text>
<text x="95.4" y="78.1">GPIO3</text>
<text x="184.9" y="80.7">10kΩ</text>
<text x="253.1" y="79.4">0Ω</text>
<text x="252.4" y="91.3">10kΩ</text>
<text x="259.7" y="94.1">10uF</text>
<text x="141.6" y="138.9">COXA_PWM</text>
<text x="164.9" y="138.9">FEMOUR_PWM</text>
<text x="191.6" y="138.9">TIBIA_PWM</text>
<text x="263.8" y="145.5">1uF</text>
<text x="273" y="145.7">100nF</text>
<text x="139.7" y="160">100kΩ</text>
<text x="164.8" y="160">100kΩ</text>
<text x="189.9" y="160">100kΩ</text>
<text x="263.8" y="172">1uF</text>
<text x="273" y="172.1">100nF</text>
<text x="15.4" y="200" transform="rotate(-90 15.4 200)">AIN2</text>
<text x="57.9" y="202.4">(100nF)</text>
</g>
<g font-size="2.5">
<text x="147.7" y="77.4" transform="rotate(-90 147.7 77.4)">F_ENC_SCA</text>
<text x="153" y="77.5" transform="rotate(-90 153 77.5)">F_ENC_SDA</text>
<text x="205.9" y="77.5" transform="rotate(-90 205.9 77.5)">T_ENC_SCA</text>
<text x="211.2" y="77.5" transform="rotate(-90 211.2 77.5)">T_ENC_SDA</text>
<text x="132" y="173.4">PWM_C</text>
<text x="157.3" y="173.4">PWM_F</text>
<text x="182.3" y="173.4">PWM_T</text>
</g>
<g font-size="2.3" fill="#8d2323">
<text x="147.6" y="146.5" transform="rotate(-90 147.6 146.5)">1</text>
<text x="150.3" y="146.5" transform="rotate(-90 150.3 146.5)">2</text>
<text x="172.8" y="146.5" transform="rotate(-90 172.8 146.5)">1</text>
<text x="175.4" y="146.5" transform="rotate(-90 175.4 146.5)">2</text>
<text x="197.9" y="146.5" transform="rotate(-90 197.9 146.5)">1</text>
<text x="200.6" y="146.5" transform="rotate(-90 200.6 146.5)">2</text>
<text x="290.5" y="146.8">1</text>
<text x="290.5" y="149.4">2</text>
<text x="290.5" y="173.2">1</text>
<text x="290.5" y="175.9">2</text>
</g>
</svg>
